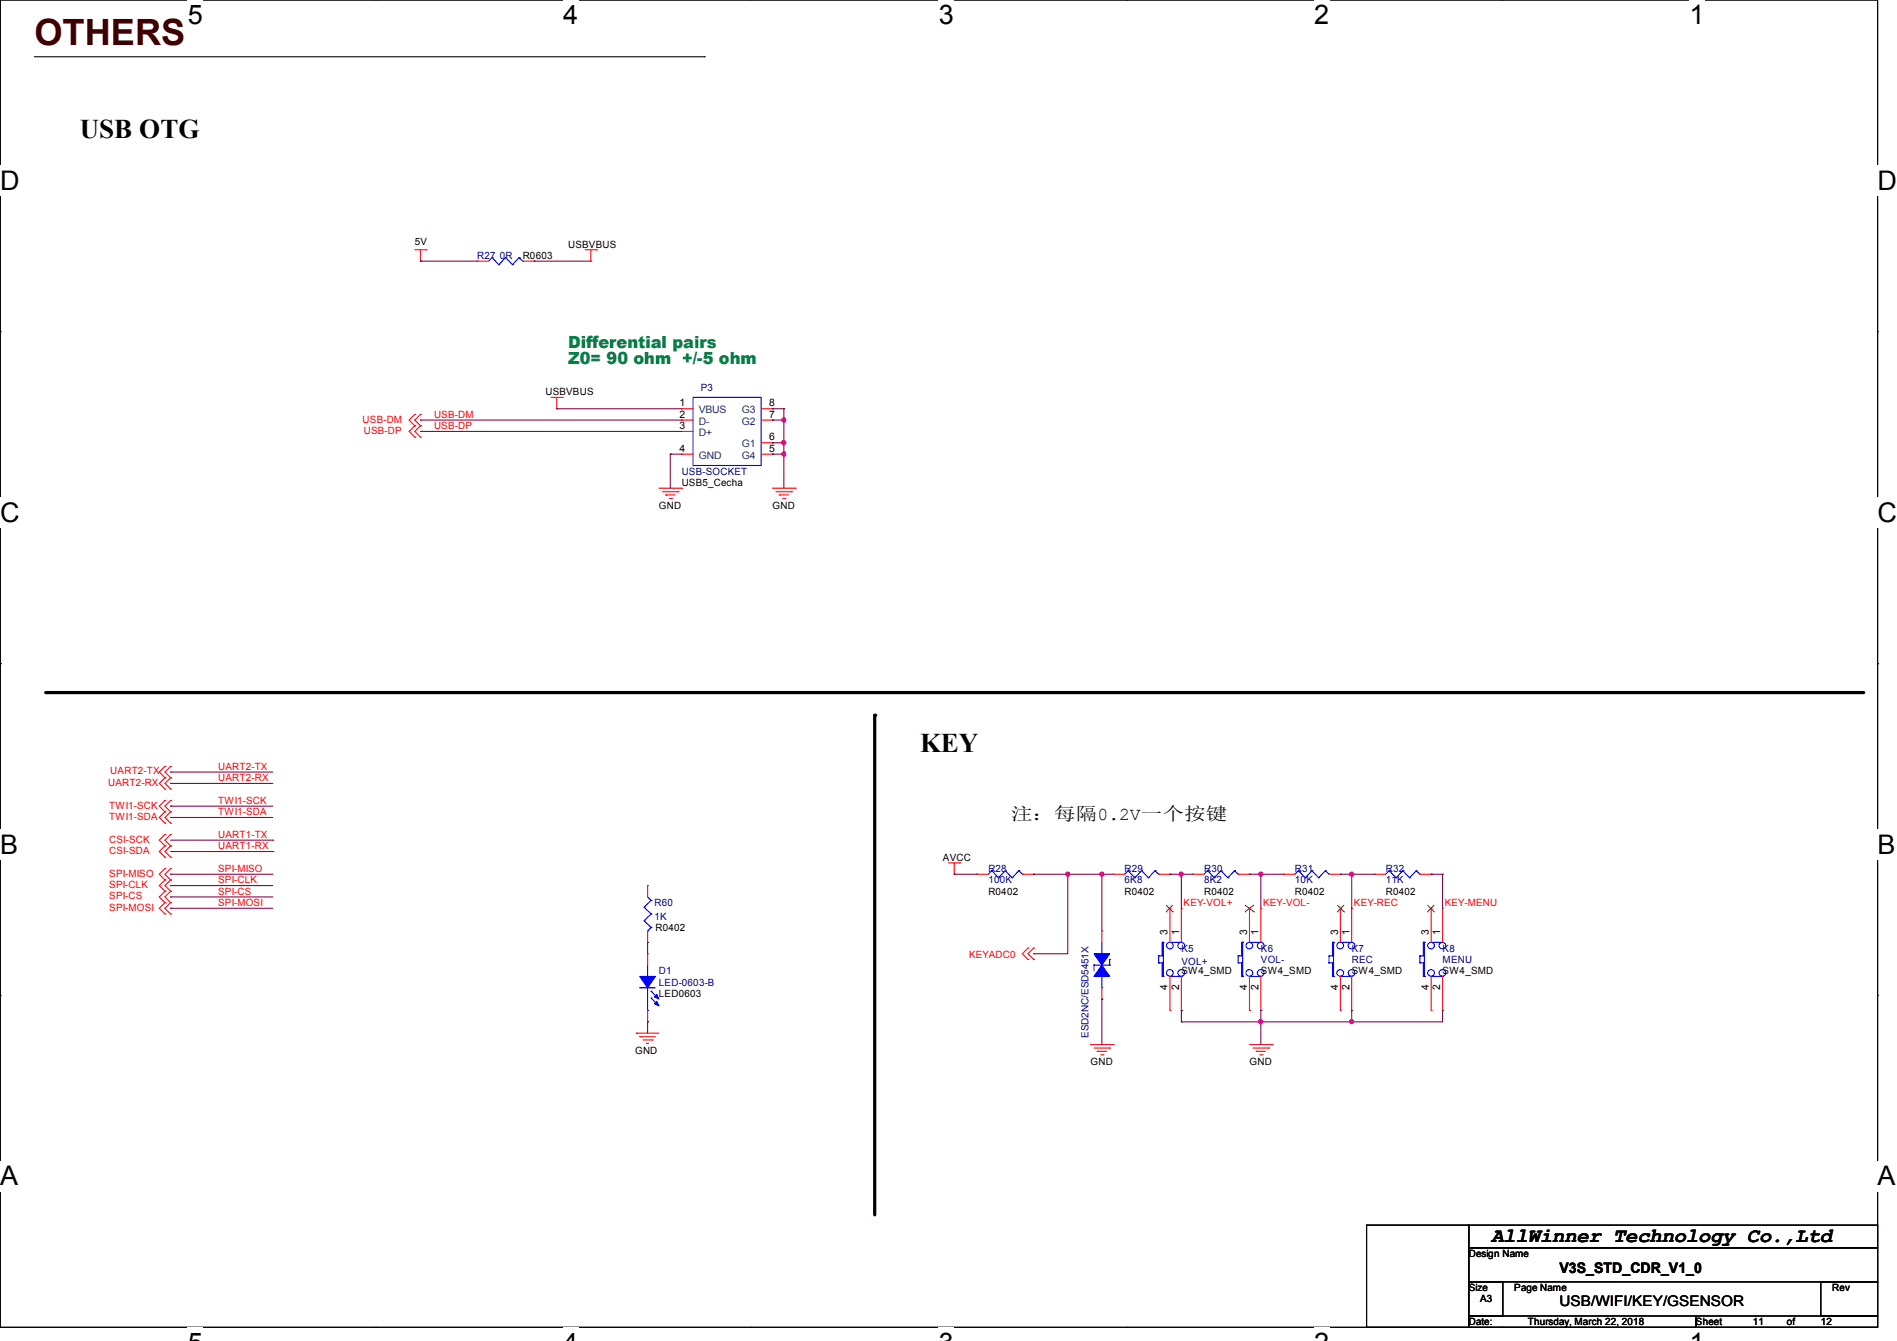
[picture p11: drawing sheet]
<svg xmlns="http://www.w3.org/2000/svg" width="297mm" height="210mm" viewBox="0 0 297 210" stroke-linecap="round" stroke-linejoin="round" font-family="sans-serif">
<path d="M0 0h294v207.9h-294z" fill="none" stroke="#000" stroke-width=".17"/>
<g fill="#fff">
<path d="M29.4 0h2.4v4.7h-2.4z"/>
<path d="M29.4 207.9h2.4v2.1h-2.4z"/>
</g>
<path d="M58.8 0h.1M58.8 207.9h.1" fill="none" stroke="#000" stroke-width=".17"/>
<g fill="#fff">
<path d="M88.2 0h2.4v4.7h-2.4z"/>
<path d="M88.2 207.9h2.4v2.1h-2.4z"/>
</g>
<path d="M117.6 0h.1M117.6 207.9h.1" fill="none" stroke="#000" stroke-width=".17"/>
<g fill="#fff">
<path d="M147 0h2.4v4.7h-2.4z"/>
<path d="M147 207.9h2.4v2.1h-2.4z"/>
</g>
<path d="M176.4 0h.1M176.4 207.9h.1" fill="none" stroke="#000" stroke-width=".17"/>
<g fill="#fff">
<path d="M205.7 0h2.4v4.7h-2.4z"/>
<path d="M205.7 207.9h2.4v2.1h-2.4z"/>
</g>
<path d="M235.2 0h.1M235.2 207.9h.1" fill="none" stroke="#000" stroke-width=".17"/>
<g fill="#fff">
<path d="M264.5 0h2.4v4.7h-2.4z"/>
<path d="M264.5 207.9h2.4v2.1h-2.4z"/>
<path d="M0 26h3.1v4.7h-3.1z"/>
<path d="M294 26h3v4.7h-3z"/>
<path d="M0 77.9h3.1v4.7h-3.1z"/>
<path d="M294 77.9h3v4.7h-3z"/>
</g>
<path d="M0 51.9h.1M294 51.9h.1" fill="none" stroke="#000" stroke-width=".17"/>
<g fill="#fff">
<path d="M0 129.9h2.9v4.7h-2.9z"/>
<path d="M294 129.9h2.8v4.7h-2.8z"/>
</g>
<path d="M0 103.9h.1M294 103.9h.1" fill="none" stroke="#000" stroke-width=".17"/>
<g fill="#fff">
<path d="M0 181.8h2.9v4.8h-2.9z"/>
<path d="M293.9 181.8h2.9v4.8h-2.9z"/>
</g>
<path d="M5.4 8.9h104.9M110.3 8.9h.1M0 155.9h.1M294 155.9h.1M214 191.9h16v16h-16zM230 191.9h64v3.5h-64zM230 195.4h64v5.3h-64zM230 200.7h5.3v5.4h-5.3zM230 206.1h35.5v1.8h-35.5zM265.5 206.1h28.5v1.8h-28.5zM285.1 200.7h8.9v5.4h-8.9z" fill="none" stroke="#000" stroke-width=".17"/>
<path d="M7.2 108.5h284.4M136.9 112v78.2" fill="none" stroke="#000" stroke-width=".51"/>
<g fill="#000">
<circle cx="136.9" cy="112" r=".25"/>
<circle cx="291.6" cy="108.5" r=".25"/>
</g>
<g fill="none" stroke="#f00" stroke-width=".17">
<path d="M64.9 39.1h1.8M65.8 39.1v1.8M66.7 39.1h.1M91.6 39.1h1.8M92.5 39.1v1.8M93.4 39.1h.1M65.8 40.9h.1M74.7 40.9h.1M74.7 40.9h1.8M81.8 40.9h1.8M83.6 40.9h.1M92.5 40.9h.1"/>
<path d="M64.9 64.9h.1M64.9 66.7h.1M64.9 68.5h.1M64.9 64.9l-.8 .9 .8 .9M64.9 66.7l-.8 .9 .8 .9M65.8 64.9h.1M65.8 66.7h.1M65.8 68.5h.1M65.8 64.9l-.9 .9 .9 .9M65.8 66.7l-.9 .9 .9 .9M86.3 62.2h1.8M87.2 64h.1"/>
<path d="M87.2 62.2v1.8M88.1 62.2h.1M103.2 76.5h3.5M103.7 77h2.5M104.2 77.5h.1M104.2 77.5h1.5M104.8 78.1h.3M105.1 78.1h.1M106.2 77h.1M106.7 76.5h.1M106.7 64h.1M106.7 65.8h.1"/>
<path d="M106.7 67.6h.1M106.7 71.1h.1M106.7 64h1.8M106.7 65.8h1.8M106.7 67.6h1.8M106.7 71.1h1.8M119.2 64h1.7M119.2 65.8h1.7M119.2 71.1h1.7M119.2 69.3h1.7M120.9 69.3h.1M120.9 65.8h.1"/>
<path d="M120.9 64h.1M120.9 71.1h.1M120.9 76.5h3.6M121.5 77h2.5M122 77.5h.1M122 77.5h1.4M122.6 78.1h.3M122.9 78.1h.1M124 77h.1M124.5 76.5h.1M25.8 121.8h.1M25.8 120h.1"/>
<path d="M25.8 123.6h.1M25.8 127.1h.1M25.8 125.3h.1M25.8 128.9h.1M25.8 132.5h.1M25.8 130.7h.1M25.8 134.2h.1M25.8 137.8h.1M25.8 136h.1M25.8 139.6h.1M25.8 120l-.9 .9 .9 .9M25.8 121.8l-.9 .9 .9 .9"/>
<path d="M25.8 125.3l-.9 .9 .9 .9M25.8 127.1l-.9 .9 .9 .9M25.8 130.7l-.9 .9 .9 .9M25.8 132.5l-.9 .8 .9 .9M25.8 136l-.9 .9 .9 .9M25.8 137.8l-.9 .9 .9 .9M25.8 139.6l-.9 .9 .9 .9M26.7 121.8h.1M26.7 120h.1M26.7 123.6h.1M26.7 127.1h.1M26.7 125.3h.1"/>
<path d="M26.7 128.9h.1M26.7 132.5h.1M26.7 130.7h.1M26.7 134.2h.1M26.7 137.8h.1M26.7 136h.1M26.7 139.6h.1M26.7 120l-.9 .9 .9 .9M26.7 121.8l-.9 .9 .9 .9M26.7 125.3l-.9 .9 .9 .9M26.7 127.1l-.9 .9 .9 .9M26.7 130.7l-.9 .9 .9 .9"/>
<path d="M26.7 132.5l-.9 .8 .9 .9M26.7 136l-.9 .9 .9 .9M26.7 137.8l-.9 .9 .9 .9M26.7 139.6l-.9 .9 .9 .9M101.4 138.7h.1M101.4 138.7v1.8M148.5 135.1h1.8M149.4 136.9h.1M149.4 135.1v1.8M150.3 135.1h.1M153 136.9h.1M153 136.9h1.7"/>
<path d="M160.1 136.9h1.7M161.8 136.9h.1M174.3 136.9h.1M174.3 136.9h1.8M181.4 136.9h1.8M183.2 136.9h.1M186.7 136.9h.1M186.7 136.9h1.8M193.8 136.9h1.8M195.6 136.9h.1M201 136.9h.1M201 136.9h1.7"/>
<path d="M208.1 136.9h1.7M209.8 136.9h.1M215.2 136.9h.1M215.2 136.9h1.8M222.3 136.9h1.8M224.1 136.9h.1M25.8 141.4h.1M25.8 143.1h.1M25.8 141.4l-.9 .8 .9 .9M26.7 141.4h.1M26.7 143.1h.1M26.7 141.4l-.9 .8 .9 .9"/>
<path d="M101.4 147.6h.1M101.4 149.4h.1M101.4 145.8v1.8M101.4 149.4v1.7M101.4 158.2v1.8M161 148.5h.1M161 150.2h.1M161 148.5l-.9 .9 .9 .8M161.8 148.5h.1M161.8 150.2h.1M161.8 148.5l-.8 .9 .8 .8M172.5 145.8h.1"/>
<path d="M172.5 156.5h.1M172.5 145.8v1.8M172.5 154.7v1.8M183.2 158.2h.1M183.2 142.2h.1M183.2 142.2v5.4M183.2 152.9v5.3M185 142.2h.1M185 158.2h.1M185 142.2v5.4M185 152.9v5.3M195.6 158.2h.1"/>
<path d="M195.6 142.2h.1M195.6 142.2v5.4M195.6 152.9v5.3M197.4 142.2h.1M197.4 158.2h.1M197.4 142.2v5.4M197.4 152.9v5.3M209.8 158.2h.1M209.8 142.2h.1M209.8 142.2v5.4M209.8 152.9v5.3M211.6 142.2h.1"/>
<path d="M211.6 158.2h.1M211.6 142.2v5.4M211.6 152.9v5.3M224.1 158.2h.1M224.1 142.2h.1M224.1 142.2v5.4M224.1 152.9v5.3M225.8 142.2h.1M225.8 158.2h.1M225.8 142.2v5.4M225.8 152.9v5.3M99.6 161.8h.1"/>
<path d="M99.6 161.8h3.6M100.2 162.3h.1M100.2 162.3h2.4M100.7 162.9h1.4M101.2 163.4h.1M101.2 163.4h.4M101.4 160h.1M102.1 162.9h.1M170.7 163.6h3.6M171.3 164.1h2.4M171.8 164.6h.1M171.8 164.6h1.4"/>
<path d="M172.3 165.2h.4M172.7 165.2h.1M173.7 164.1h.1M174.3 163.6h.1M195.6 163.6h3.6M196.2 164.1h2.4M196.7 164.6h.1M196.7 164.6h1.4M197.2 165.2h.4M197.6 165.2h.1M198.6 164.1h.1M199.2 163.6h.1"/>
</g>
<g fill="none" stroke="#00f" stroke-width=".17">
<path d="M77 40.3h.1M77 40.3l-.5 .6M77 40.3l1.1 1.1M78.1 41.4h.1M79.2 40.3h.1M79.2 40.3l-1.1 1.1M79.2 40.3l1 1.1M80.2 41.4h.1M81.3 40.3h.1M81.3 40.3l-1.1 1.1M81.3 40.3l.5 .6M81.8 40.9h.1"/>
<path d="M108.5 62.2h10.7v10.7h-10.7zM155.3 136.4h.1M155.3 136.4l-.6 .5M155.3 136.4l1 1.1M156.3 137.5h.1M157.4 136.4h.1M157.4 136.4l-1.1 1.1M157.4 136.4l1.1 1.1M158.5 137.5h.1M159.5 136.4h.1M159.5 136.4l-1 1.1M159.5 136.4l.6 .5"/>
<path d="M160.1 136.9h.1M176.6 136.4h.1M176.6 136.4l-.5 .5M176.6 136.4l1.1 1.1M177.7 137.5h.1M178.7 136.4h.1M178.7 136.4l-1 1.1M178.7 136.4l1.1 1.1M179.8 137.5h.1M180.8 136.4h.1M180.8 136.4l-1 1.1M180.8 136.4l.6 .5"/>
<path d="M181.4 136.9h.1M189.1 136.4h.1M189.1 136.4l-.6 .5M189.1 136.4l1 1.1M190.1 137.5h.1M191.2 136.4h.1M191.2 136.4l-1.1 1.1M191.2 136.4l1 1.1M192.2 137.5h.1M193.3 136.4h.1M193.3 136.4l-1.1 1.1M193.3 136.4l.5 .5"/>
<path d="M193.8 136.9h.1M203.3 136.4h.1M203.3 136.4l-.6 .5M203.3 136.4l1 1.1M204.3 137.5h.1M205.4 136.4h.1M205.4 136.4l-1.1 1.1M205.4 136.4l1.1 1.1M206.5 137.5h.1M207.5 136.4h.1M207.5 136.4l-1 1.1M207.5 136.4l.6 .5"/>
<path d="M208.1 136.9h.1M217.5 136.4h.1M217.5 136.4l-.5 .5M217.5 136.4l1.1 1.1M218.6 137.5h.1M219.6 136.4h.1M219.6 136.4l-1 1.1M219.6 136.4l1.1 1.1M220.7 137.5h.1M221.7 136.4h.1M221.7 136.4l-1 1.1M221.7 136.4l.6 .5"/>
<path d="M222.3 136.9h.1M100.2 154.7h.1M100.2 154.7h2.4M100.8 142.1h.1M100.8 144.2h.1M100.8 142.1l1.1 1M100.8 144.2l1.1 1M101.4 145.8h.1M101.4 152.9h.1M101.4 158.2h.1M101.4 140.5l.5 .5M101.4 151.1v1.8"/>
<path d="M101.4 154.7v3.5M101.9 141h.1M101.9 143.1h.1M101.9 145.2h.1M101.9 155.2h.1M101.9 156.3h.1M101.9 141l-1.1 1.1M101.9 143.1l-1.1 1.1M101.9 145.2l-.5 .6M101.9 155.2l1.1 1.1M101.9 156.3l1.1 1.1M171.3 151.1h.1"/>
<path d="M171.3 151.1v.9M171.3 151.1h2.4M172.5 149.4h.1M172.5 154.7h.1M172.5 147.6v1.8M172.5 152.9v1.8M173.7 151.1h.1M173.7 150.2h.1M173.7 150.2v.9M181.4 149.7h.1M181.4 150.8h.1M181.4 149.7h.5"/>
<path d="M181.4 150.8h.5M181.4 149.7v1.1M181.9 147.6h.1M181.9 149.7h.1M181.9 150.8h.1M181.9 152.9h.1M181.9 147.6h.2M181.9 152.9h.2M181.9 147.6v2.1M181.9 150.8v2.1M182.1 147.6h.1M182.1 152.9h.1"/>
<path d="M182.1 147.6v5.3M183.2 147.6h1.8M183.2 152.9h1.8M185 152.9h.1M185 147.6h.1M193.8 149.7h.1M193.8 150.8h.1M193.8 149.7h.6M193.8 150.8h.6M193.8 149.7v1.1M194.4 147.6h.1M194.4 149.7h.1"/>
<path d="M194.4 150.8h.1M194.4 152.9h.1M194.4 147.6h.2M194.4 152.9h.2M194.4 147.6v2.1M194.4 150.8v2.1M194.6 147.6h.1M194.6 152.9h.1M194.6 147.6v5.3M195.6 147.6h1.8M195.6 152.9h1.8M197.4 152.9h.1"/>
<path d="M197.4 147.6h.1M208.1 149.7h.1M208.1 150.8h.1M208.1 149.7h.5M208.1 149.7v1.1M208.1 150.8h.5M208.6 147.6h.1M208.6 149.7h.1M208.6 150.8h.1M208.6 152.9h.1M208.6 147.6h.2M208.6 147.6v2.1"/>
<path d="M208.6 150.8v2.1M208.6 152.9h.2M208.8 147.6h.1M208.8 152.9h.1M208.8 147.6v5.3M209.8 147.6h1.8M209.8 152.9h1.8M211.6 152.9h.1M211.6 147.6h.1M222.3 149.7h.1M222.3 150.8h.1M222.3 149.7h.5"/>
<path d="M222.3 150.8h.5M222.3 149.7v1.1M222.8 147.6h.1M222.8 149.7h.1M222.8 150.8h.1M222.8 152.9h.1M222.8 147.6h.2M222.8 152.9h.2M222.8 147.6v2.1M222.8 150.8v2.1M223 147.6h.1M223 152.9h.1"/>
<path d="M223 147.6v5.3M224.1 147.6h1.7M224.1 152.9h1.7M225.8 152.9h.1M225.8 147.6h.1"/>
<circle cx="183.2" cy="152.4" r=".52"/>
<circle cx="183.2" cy="148.1" r=".52"/>
<circle cx="184.9" cy="152.4" r=".52"/>
<circle cx="184.9" cy="148.1" r=".52"/>
<circle cx="195.6" cy="152.4" r=".52"/>
<circle cx="195.6" cy="148.1" r=".52"/>
<circle cx="197.4" cy="148.1" r=".52"/>
<circle cx="197.4" cy="152.4" r=".52"/>
<circle cx="209.8" cy="148.1" r=".52"/>
<circle cx="209.8" cy="152.4" r=".52"/>
<circle cx="211.6" cy="152.4" r=".52"/>
<circle cx="211.6" cy="148.1" r=".52"/>
<circle cx="224.1" cy="152.4" r=".52"/>
<circle cx="224.1" cy="148.1" r=".52"/>
<circle cx="225.8" cy="148.1" r=".52"/>
<circle cx="225.8" cy="152.4" r=".52"/>
</g>
<g fill="none" stroke="#804000" stroke-width=".16">
<path d="M182.6 142.8h.1M182.6 141.7l1 1.1M183.6 142.8h.1M183.6 141.7l-1 1.1M194.9 142.8h.1M194.9 141.7l1.4 1.1M196.3 142.8h.1M196.3 141.7l-1.4 1.1M209.4 142.8h.1M209.4 141.7l1 1.1M210.4 142.8h.1M210.4 141.7l-1 1.1"/>
<path d="M223.5 142.8h.1M223.5 141.7l1 1.1M224.5 142.8h.1M224.5 141.7l-1 1.1"/>
</g>
<g fill="#00f" stroke="#00f" stroke-width=".17">
<path d="M100.2 152.9h2.4l-1.2 1.8z" fill-rule="evenodd"/>
<path d="M102.8 156.8l.4 .7-.8-.3z" fill-rule="evenodd"/>
<path d="M102.8 155.7l.4 .8-.8-.4z" fill-rule="evenodd"/>
<path d="M171.3 149.4h2.4l-1.2 1.7z" fill-rule="evenodd"/>
<path d="M172.5 151.1l1.2 1.8h-2.4z" fill-rule="evenodd"/>
</g>
<g fill="none" stroke="#800040" stroke-width=".17">
<path d="M65.8 40.9h.1M65.8 40.9h8.9M83.6 40.9h.1M83.6 40.9h8.9M65.8 67.6h.1M65.8 65.8h.1M65.8 67.6h40.9M65.8 65.8h40.9M87.2 64h.1M87.2 64h19.5M104.9 71.1h.1M104.9 71.1v5.4"/>
<path d="M104.9 71.1h1.8M120.9 65.8h.1M120.9 69.3h.1M120.9 64h.1M120.9 71.1h.1M120.9 65.8h1.8M120.9 69.3h1.8M120.9 64h1.8M120.9 71.1h1.8M122.7 69.3h.1M122.7 65.8h.1M122.7 64h.1"/>
<path d="M122.7 71.1h.1M122.7 64v12.5M26.7 120.9h.1M26.7 122.7h.1M26.7 138.7h.1M26.7 136.9h.1M26.7 126.2h.1M26.7 128h.1M26.7 136.9h16M26.7 120.9h16M26.7 122.7h16M26.7 138.7h16"/>
<path d="M26.7 126.2h16M26.7 128h16M26.7 131.6h16M26.7 133.3h16M42.7 131.6h.1M42.7 133.3h.1M149.4 136.9h.1M149.4 136.9h3.6M161.8 136.9h.1M161.8 136.9h12.5M167.2 136.9h.1M167.2 136.9v12.5h-5.4"/>
<path d="M172.5 136.9h.1M172.5 136.9v8.9M183.2 136.9h.1M183.2 136.9h3.5M185 136.9h.1M185 136.9v5.3M195.6 136.9h.1M195.6 136.9h5.4M197.4 136.9h.1M197.4 136.9v5.3M209.8 136.9h.1M209.8 136.9h5.4"/>
<path d="M211.6 136.9h.1M211.6 136.9v5.3M224.1 136.9h.1M224.1 136.9h1.7M225.8 136.9h.1M225.8 136.9v5.3M26.7 142.2h.1M26.7 140.5h.1M26.7 142.2h16M26.7 140.5h16M101.4 147.6h.1M101.4 147.6v1.8"/>
<path d="M161.8 149.4h.1M172.5 156.5h.1M172.5 156.5v7.1M185 158.2h.1M185 158.2v1.8M197.4 158.2h.1M197.4 158.2v5.4M211.6 158.2h.1M211.6 158.2v1.8M225.8 158.2h.1M225.8 158.2v1.8h-40.8M101.4 160h.1"/>
<path d="M101.4 160v1.8M185 160h.1M197.4 160h.1M211.6 160h.1"/>
</g>
<g fill="#f0f" stroke="#f0f" stroke-width=".17">
<circle cx="167.2" cy="136.9" r=".32"/>
<circle cx="197.4" cy="136.9" r=".32"/>
<circle cx="184.9" cy="136.9" r=".32"/>
<circle cx="172.5" cy="136.9" r=".32"/>
<circle cx="211.6" cy="136.9" r=".32"/>
<circle cx="197.4" cy="160" r=".32"/>
<circle cx="211.6" cy="160" r=".32"/>
<circle cx="122.7" cy="69.3" r=".32"/>
<circle cx="122.7" cy="65.8" r=".32"/>
<circle cx="122.7" cy="71.1" r=".32"/>
</g>
<text font-size="5.7" fill="#400000" x="5.4" y="7.1">OTHERS</text>
<g font-size="4.2">
<text x="29.4" y="3.8">5</text>
<text x="88.2" y="3.8">4</text>
<text x="147" y="3.8">3</text>
<text x="205.7" y="3.8">2</text>
<text x="264.5" y="3.8">1</text>
<text x="12.5" y="21.7">USB OTG</text>
<text x="0" y="29.8">D</text>
<text x="294" y="29.8">D</text>
<text x="0" y="81.7">C</text>
<text x="294" y="81.7">C</text>
<text x="144.1" y="117.7">KEY</text>
<text x="0" y="133.7">B</text>
<text x="294" y="133.7">B</text>
<text x="0" y="185.6">A</text>
<text x="294" y="185.6">A</text>
</g>
<text font-size="3.2" x="233.5" y="194.5">AllWinner Technology Co.,Ltd</text>
<text font-size="2.8" x="158.3" y="128.5">注：每隔0.2V一个按键</text>
<g font-size="2.6" fill="#008040">
<text x="88.9" y="54.4">Differential pairs</text>
<text x="88.9" y="57.1">Z0= 90 ohm +/-5 ohm</text>
</g>
<g font-size="2.3">
<text x="244.2" y="199.3">V3S_STD_CDR_V1_0</text>
<text x="244.2" y="204.6">USB/WIFI/KEY/GSENSOR</text>
</g>
<g font-size="1.6">
<text x="64.9" y="38.4">5V</text>
<text x="81.8" y="40.6">R0603</text>
<text x="88.9" y="38.8">USBVBUS</text>
<text x="85.4" y="61.9">USBVBUS</text>
<text x="106.4" y="63.6">1</text>
<text x="106.4" y="65.4">2</text>
<text x="120.4" y="65.4">7</text>
<text x="120.4" y="63.6">8</text>
<text x="106.4" y="67.2">3</text>
<text x="106.4" y="70.7">4</text>
<text x="120.4" y="69">6</text>
<text x="120.4" y="70.7">5</text>
<text x="106.7" y="76.1">USB5_Cecha</text>
<text x="103.2" y="79.7">GND</text>
<text x="121" y="79.7">GND</text>
<text x="147.6" y="134.8">AVCC</text>
<text x="154.7" y="140.1">R0402</text>
<text x="176.1" y="140.1">R0402</text>
<text x="188.5" y="140.1">R0402</text>
<text x="202.7" y="140.1">R0402</text>
<text x="217" y="140.1">R0402</text>
<text x="102.6" y="145.8">R0402</text>
<text x="182.8" y="146.3" transform="rotate(-90 182.8 146.3)">3</text>
<text x="184.6" y="146.3" transform="rotate(-90 184.6 146.3)">1</text>
<text x="195.3" y="146.3" transform="rotate(-90 195.3 146.3)">3</text>
<text x="197" y="146.3" transform="rotate(-90 197 146.3)">1</text>
<text x="209.5" y="146.3" transform="rotate(-90 209.5 146.3)">3</text>
<text x="211.3" y="146.3" transform="rotate(-90 211.3 146.3)">1</text>
<text x="223.7" y="146.3" transform="rotate(-90 223.7 146.3)">3</text>
<text x="225.5" y="146.3" transform="rotate(-90 225.5 146.3)">1</text>
<text x="182.8" y="155" transform="rotate(-90 182.8 155)">4</text>
<text x="184.6" y="155" transform="rotate(-90 184.6 155)">2</text>
<text x="185" y="152.6">SW4_SMD</text>
<text x="195.3" y="155" transform="rotate(-90 195.3 155)">4</text>
<text x="197" y="155" transform="rotate(-90 197 155)">2</text>
<text x="197.4" y="152.6">SW4_SMD</text>
<text x="209.5" y="155" transform="rotate(-90 209.5 155)">4</text>
<text x="211.3" y="155" transform="rotate(-90 211.3 155)">2</text>
<text x="211.6" y="152.6">SW4_SMD</text>
<text x="223.7" y="155" transform="rotate(-90 223.7 155)">4</text>
<text x="225.5" y="155" transform="rotate(-90 225.5 155)">2</text>
<text x="225.9" y="152.6">SW4_SMD</text>
<text x="103.2" y="156.1">LED0603</text>
<text x="99.4" y="165">GND</text>
<text x="170.7" y="166.8">GND</text>
<text x="195.6" y="166.8">GND</text>
<text x="230" y="196.9">Design Name</text>
<text x="230" y="202.2">Size</text>
<text x="231.7" y="204">A3</text>
<text x="237.1" y="202.2">Page Name</text>
<text x="286.9" y="202.2">Rev</text>
<text x="230" y="207.5">Date:</text>
<text x="239.2" y="207.5">Thursday, March 22, 2018</text>
<text x="265.5" y="207.5">Sheet</text>
<text x="274.4" y="207.5">11</text>
<text x="279.8" y="207.5">of</text>
<text x="285.1" y="207.5">12</text>
</g>
<g font-size="1.6" fill="#000080">
<text x="74.7" y="40.6">R27</text>
<text x="78.3" y="40.6">0R</text>
<text x="109.7" y="61.2">P3</text>
<text x="106.7" y="74.3">USB-SOCKET</text>
<text x="154.7" y="136.6">R28</text>
<text x="176.1" y="136.6">R29</text>
<text x="188.5" y="136.6">R30</text>
<text x="202.7" y="136.6">R31</text>
<text x="217" y="136.6">R32</text>
<text x="102.5" y="141.9">R60</text>
<text x="154.7" y="138.3">100K</text>
<text x="176.1" y="138.3">6K8</text>
<text x="188.5" y="138.3">8K2</text>
<text x="202.7" y="138.3">10K</text>
<text x="217" y="138.3">11K</text>
<text x="102.5" y="144">1K</text>
<text x="185" y="149">K5</text>
<text x="197.4" y="149">K6</text>
<text x="211.6" y="149">K7</text>
<text x="225.9" y="149">K8</text>
<text x="103.2" y="152.6">D1</text>
<text x="103.2" y="154.3">LED-0603-B</text>
<text x="185" y="151.1">VOL+</text>
<text x="197.4" y="150.8">VOL-</text>
<text x="211.6" y="150.8">REC</text>
<text x="225.9" y="150.8">MENU</text>
</g>
<g font-size="1.6" fill="#f00">
<text x="67.9" y="65.4">USB-DM</text>
<text x="56.8" y="66.2">USB-DM</text>
<text x="56.9" y="67.9">USB-DP</text>
<text x="67.9" y="67.2">USB-DP</text>
<text x="16.9" y="123.1">UART2-RX</text>
<text x="17.3" y="121.3">UART2-TX</text>
<text x="34.2" y="120.6">UART2-TX</text>
<text x="34.2" y="122.3">UART2-RX</text>
<text x="34.2" y="125.9">TWI1-SCK</text>
<text x="17.1" y="126.6">TWI1-SCK</text>
<text x="17.1" y="128.4">TWI1-SDA</text>
<text x="17.1" y="132">CSI-SCK</text>
<text x="34.2" y="127.7">TWI1-SDA</text>
<text x="34.2" y="131.2">UART1-TX</text>
<text x="17.1" y="133.7">CSI-SDA</text>
<text x="17.1" y="137.3">SPI-MISO</text>
<text x="34.2" y="136.6">SPI-MISO</text>
<text x="34.2" y="133">UART1-RX</text>
<text x="17.1" y="139.1">SPI-CLK</text>
<text x="17.1" y="140.8">SPI-CS</text>
<text x="17.1" y="142.6">SPI-MOSI</text>
<text x="34.2" y="141.9">SPI-MOSI</text>
<text x="34.2" y="140.1">SPI-CS</text>
<text x="34.2" y="138.3">SPI-CLK</text>
<text x="185.3" y="141.9">KEY-VOL+</text>
<text x="197.8" y="141.9">KEY-VOL-</text>
<text x="212" y="141.9">KEY-REC</text>
<text x="226.2" y="141.9">KEY-MENU</text>
<text x="151.7" y="150.1">KEYADC0</text>
</g>
<g font-size="1.6" fill="#004080">
<text x="109.4" y="64.7">VBUS</text>
<text x="116.1" y="64.7">G3</text>
<text x="109.4" y="66.5">D-</text>
<text x="109.4" y="68.3">D+</text>
<text x="109.4" y="71.8">GND</text>
<text x="116.1" y="70.1">G1</text>
<text x="116.1" y="66.5">G2</text>
<text x="116.1" y="71.8">G4</text>
</g>
<text font-size="1.5" fill="#000080" x="170.4" y="162.5" transform="rotate(-90 170.4 162.5)">ESD2NC/ESD5451X</text>
</svg>
